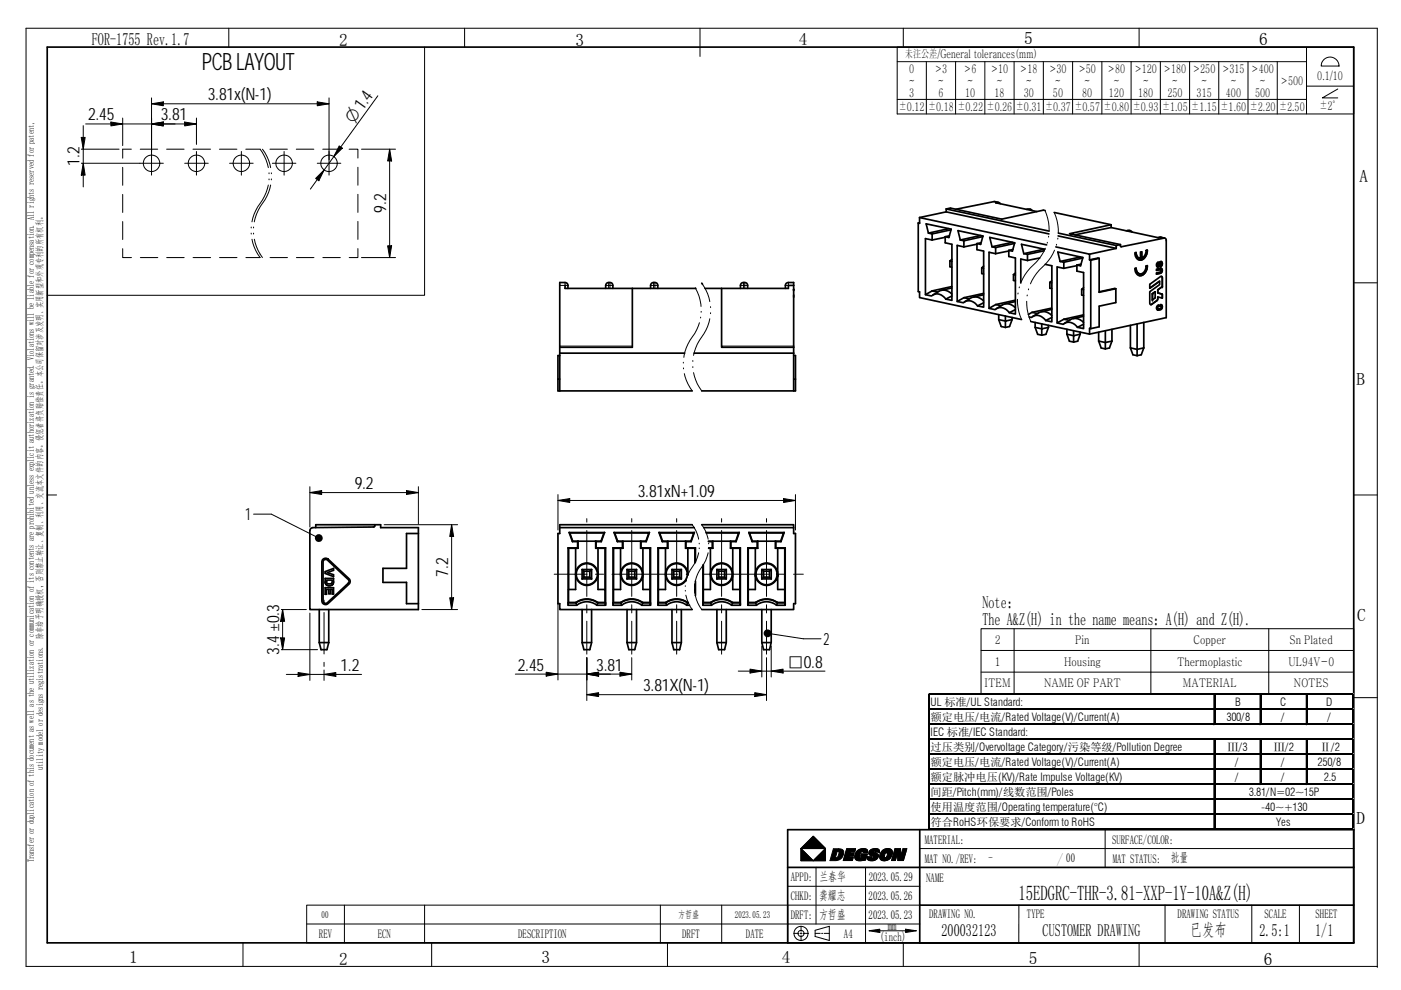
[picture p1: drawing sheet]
<svg xmlns="http://www.w3.org/2000/svg" width="297mm" height="210mm" viewBox="0 0 297 210" stroke-linecap="round" stroke-linejoin="round" font-family="sans-serif">
<g fill="none" stroke="#000" stroke-width=".21">
<path d="M5.5 6h286.5v199h-286.5zM48.5 6v4M98.5 6v4M148.4 6v6M190.2 10h96.8v14.2h-96.8zM190.2 13.1h86.8M191.5 6v4M196.4 13.1v11.1M202.6 13.1v11.1M208.8 13.1v11.1M215 13.1v11.1M221.2 13.1v11.1"/>
<path d="M227.4 13.1v11.1M233.6 13.1v11.1M239.8 13.1v11.1M241.5 6v4M246 13.1v11.1M252.2 13.1v11.1M258.4 13.1v11.1M264.6 13.1v11.1M270.8 13.1v11.1M277 18.3h10M277 10v14.2M280.7 12.6a1.9 1.9 0 0 1 2.1-.3 1.9 1.9 0 0 1 1.1 1.7h-3.8a1.79 1.79 0 0 1 .6-1.4z"/>
<path d="M283.6 18.9l-3.2 1.9h3.2M190.2 21.1h86.8M119.8 59.9v.6M129 59.9v1.3M129.3 59.9v1.3M138.6 59.9v1.3M138.9 59.9v1.3M157.6 59.9v1.3M157.9 59.9v1.3M167.1 59.9v.6h-.6M287 60h5M118.7 60.5h1.7"/>
<path d="M118.7 73.4h15.4M128.4 60.5h1.5M137.9 60.5h1.6M153 73.4h15.3M157 60.5h1.5M10 105h2M118.3 104.9v7.5M124.4 110v.7M124.4 112.5v14M133.9 110v.7M133.9 112.5v14M143.5 110v.7"/>
<path d="M143.5 112.5v14M153 110v.7M153 112.5v14M162.5 110v.7M162.5 112.5v14M168.7 104.9v7.5M287 105h5M68.7 127.3v.8M68.7 129.9v8.8M117.5 121.8h7M124.4 128.3v1.7M124.4 131.8v6.9"/>
<path d="M126.3 121.8h1.7M129.7 121.8h14M133.9 128.3v1.7M133.9 131.8v6.9M143.5 128.3v1.7M143.5 131.8v6.9M145.5 121.8h.4M149 121.8h14M153 128.3v1.7M153 131.8v6.9M162.5 128.3v1.7M162.5 131.8v6.9"/>
<path d="M164.7 121.8h1.8M168.3 121.8h2M208 133.3h79v13.9h-79zM208 138h79M215 133.3v13.9M244 133.3v13.9M269 133.3v13.9M68.7 140.5v.9M196.8 147.2v28.8M197 147.2h90M197 150.3h90M197 153.5h90"/>
<path d="M197 156.7h90M197 159.8h90M208 142.6h79M257.4 147.4v6.4M257.4 156.9v19.1M267.1 147.4v6.4M267.1 156.9v9.6M276.9 147.4v6.4M276.9 156.9v9.6M286.7 147.4v28.6M287 148h5M169.8 180h5.2"/>
<path d="M169.8 180l2.6-2.6 2.6 2.6-2.6 2.6zM169.8 180l2.6 2.6h-2.6zM169.8 180l2.6-2.6 2.6 2.6M175 180v2.6h-5.2v-2.6M175 180h.1M195 180h92M197 163h90M197 166.2h90M197 169.4h90M197 172.5h90M197 175.7h90M234.3 176v8"/>
<path d="M51.5 200v5M65 192h102v8h-102zM73 192v8M90 192v8M91.5 200v5M140 192v8M141.5 200v5M153 192v8M167 192h28M167 188h28M167 184h28M168.3 198h1.1"/>
<path d="M169.7 198h.2M169.8 196.4v1.1M169.8 197.8v.3M169.8 198.4v1.1M170.2 198h1.2M172.4 182.6l2.6-2.6v2.6zM172.8 197.3l3-.8v3l-3-.9zM172.8 198h1.1M173 184v12M174.2 198h.3M174.7 198h1.1M176.7 180h1.1a.93 .93 0 0 1 1 .5 .93 .93 0 0 1-.1 1.1 1.89 1.89 0 0 1-2.2 .9h-.5z"/>
<path d="M177.1 181.9l.4-1.3h.3a.99 .99 0 0 1-.6 1.3M177.1 181.9h.1M178.8 182.5h1.9M179.9 181.9h1M179.9 181.9h.1M180 181.9h.9M180 181.6l-.1 .3M180 181.6h.9M180 181.6h.1M180.2 180.9h.9M180.9 181.9l-.2 .6M181.1 181l-.2 .6"/>
<path d="M181.1 180.9l-.2 .7M181.2 180.7h-.9l-.1 .2M181.4 180h-1.9l-.7 2.5M181.4 180l-.2 .7M181.8 180.5a1.51 1.51 0 0 1 2.2-.1l-.1 .4a.66 .66 0 0 0-.1-.7 .66 .66 0 0 0-.7-.1 1.61 1.61 0 0 0-1.6 2.4l.7 .2 1.3-.2-.8 .1a1.05 1.05 0 0 1-1.3-.3 1.05 1.05 0 0 1 0-1.3zM182.6 181.9l-.1 .1M182.7 181.9h-.1M182.7 181.9l.1-.3h-.3l.1-.5h1.3l-.4 1.3M183 180.6a.84 .84 0 0 0-.6 1.4h.1M183 180.7h.1M183 180.7l.9 .1h-.9a.28 .28 0 0 0-.2-.2 .28 .28 0 0 0-.3 .2l-.3 .8 .1 .3a.36 .36 0 0 0 .5-.3h-.3l.1-.5h1.3l-.4 1.3M183.5 184v16"/>
<path d="M183.9 181.8a.64 .64 0 0 0 .2 .7 .64 .64 0 0 0 .7 .1 1.07 1.07 0 0 0 1.1-.3 1.07 1.07 0 0 0 .2-1.2l-.8-.3a.19 .19 0 0 1-.1-.2 .19 .19 0 0 1 .2-.1 .19 .19 0 0 1 .2 .2h.8h-.8l-.3-.2-.1 .3 .2 .1a.71 .71 0 0 1 .8 .5 .71 .71 0 0 1-.3 .8 1.53 1.53 0 0 1-2 0v-.4M183.9 181.8h.1M183.9 181.7h.9M183.9 181.7h.1M184.2 197.4l2.3-.3v.7zM184.8 181.7h.1M185.3 181.7h.1M185.3 181.7l-.2 .3-.3-.1v-.2h-.9M186.4 180.7h.1M186.4 180.7a.6 .6 0 0 0-.8-.7 1.02 1.02 0 0 0-1 .2 1.02 1.02 0 0 0-.3 1.1l.8 .3a.22 .22 0 0 1 .1 .3 .22 .22 0 0 1-.2 .1 .22 .22 0 0 1-.2-.3M186.4 180.7v-.3a1.22 1.22 0 0 0-1.4-.4 1.22 1.22 0 0 0-.7 1.2l.9 .5M186.5 197.4h5.5"/>
<path d="M187 180.5a1.35 1.35 0 0 1 2.2 0 1.62 1.62 0 0 1-.7 1.8 1.62 1.62 0 0 1-1.9-.1l-.1-.6zM187 180.5a1.28 1.28 0 0 1 2.2 .1 1.6 1.6 0 0 1-.8 1.7 1.6 1.6 0 0 1-1.8-.1 1.71 1.71 0 0 1 .4-1.7zM187.5 181.7v.1M187.5 181.8h.1M187.6 181.9h.1M187.7 181.9h.1M187.7 180.9l-.2 .8M187.8 180.8l-.1 .1M187.8 181.9h.1M187.8 180.7h.1M187.8 180.8h.1M187.9 180.7h.1"/>
<path d="M187.9 181.8h.1M188 180.6h.1M188.1 180.6h.1M188.1 180.7h.1M188.2 180.7h.1M188.2 180.8l-.2 .9M188.2 180.8h.1M189.8 180l-.8 2.5h.8M189.8 180h1.1M190.3 181l.1 1.5M190.3 181l-.5 1.5M190.9 180l.1 1.5 .5-1.5"/>
<path d="M191.5 180h.8M191.5 200v5M192 197.1l2.3 .3-2.3 .4zM192.3 180l-.8 2.5h-1.1M192.3 180l-.6 2a.57 .57 0 0 1-.3 .5 .57 .57 0 0 1-.6 0h-.4M195 196h-130M216 192v8M241.5 200v5M247 192v8M265.4 192v8M275.5 192v8M292 205h.1"/>
<circle cx="169.8" cy="198" r="1.5"/>
<circle cx="169.8" cy="198" r=".65"/>
</g>
<g fill="none" stroke="#000" stroke-width=".36">
<path d="M10 10h277v190h-277zM118.7 75.4h-.4v7.5h28.5M118.7 74.9h26.5M119.8 60.5v.7h27.7M120.4 61.2v-.7a.58 .58 0 0 0-.6-.6h-1.1v23M128.4 61.2v-.7a.78 .78 0 0 1 .8-.6 .78 .78 0 0 1 .7 .6v.7M134.1 61.2v12.5h-15.4M139.5 61.2v-.7a.78 .78 0 0 0-.8-.6 .78 .78 0 0 0-.8 .6v.7M147.1 74.9h21.2M147.5 61.1v.1M148.8 60.1l.1 .2M153 61.2v12.5h15.3"/>
<path d="M158.5 61.2v-.7a.78 .78 0 0 0-.7-.6 .78 .78 0 0 0-.8 .6v.7M166.5 61.2v-.7a.61 .61 0 0 1 .6-.6h1.2v23M168.3 60.5h-1.2v.7h-17.6M168.3 75.4h.4v7.5h-19.9M118.3 80.4h.4M168.3 80.4h.4M68.4 118.7l.5-.3 .7 .2 4.4 4.1a.77 .77 0 0 1 0 1.2l-4.4 4.1a.78 .78 0 0 1-.9 .2 .78 .78 0 0 1-.5-.8v-8.2zM68.7 118.8l.4-.1 .3 .1 4.4 4.1a.52 .52 0 0 1 0 .8l-4.4 4.1a.55 .55 0 0 1-.6 .1 .55 .55 0 0 1-.3-.5v-8.2zM79.5 111.3l-.1 .4-.2 .1-12.9 .1a.65 .65 0 0 0-.6 .6v16.8h23v-17.4h-8v-.6h-13.8v.6M88.7 113.2h-2.5v7.3h-5v3h5v4.5h2.5M118.7 111.9h28.5M120.5 116.2l2.1 .1"/>
<path d="M120.5 116.2v12.2h1.8a3.4 3.4 0 0 1 4.3 0M120.5 116.2h2M120.6 116.3v8.7M120.7 112.9l.1 .1M120.7 112.9h7.5M120.7 112.9l.7 2M120.8 113h7.3M120.8 113l.6 1.8M121.4 114.9h1.1M121.4 114.8v.1M122 116.3v8.7h-1.5v2.8M122.5 114.9l.1-.1v1.5"/>
<path d="M122.5 116.2l.1 .1M122.5 114.9v1.3M126.3 114.8l.1 .1M126.3 114.8h-4.9M126.3 114.8v1.5h.5M126.4 116.2l-.1 .1M126.4 114.9h1.1M126.4 114.9v1.3M126.4 116.2h2M126.8 116.3h1.5M126.8 116.3v8.7h1.5v2.8M127.4 114.8l.1 .1"/>
<path d="M128.1 113l-.7 1.8h-1.1M128.2 112.9l-.1 .1M128.2 112.9l-.7 2M128.3 116.3v8.7M128.4 116.2l-.1 .1M128.4 116.2v12.2h-1.8M130 116.2l.1 .1M130 116.2h2M130 116.2v12.2h1.8a3.4 3.4 0 0 1 4.3 0M130.1 116.3h2M130.1 116.3v11.5M130.2 112.9l.1 .1"/>
<path d="M130.2 112.9h7.5M130.2 112.9l.7 2M130.3 113h7.3l-.7 1.8h-5.9zM130.9 114.9h1.1M131 114.8l-.1 .1M131.6 116.3v8.7h-1.5M132 114.9l.1-.1v1.5M132 116.2l.1 .1M132 114.9v1.3M135.9 114.9l-.1-.1v1.5h.5M135.9 116.2l-.1 .1M135.9 114.9h1.1"/>
<path d="M135.9 114.9v1.3M135.9 116.2h2M136.3 116.3v8.7h1.5M136.3 116.3h1.5v8.7M136.9 114.8l.1 .1M137.7 112.9l-.1 .1M137.7 112.9l-.7 2M137.9 116.2l-.1 .1M137.9 116.2v12.2h-1.8M139.5 116.2l.1 .1M139.5 116.2h2M139.5 116.2v12.2h1.8a3.4 3.4 0 0 1 4.3 0"/>
<path d="M139.6 116.3h2M139.6 116.3v11.5M139.7 112.9l.1 .1M139.7 112.9h7.5M139.7 112.9l.7 2M139.8 113h7.3l-.6 1.8h-6zM140.4 114.9h1.1M140.5 114.8l-.1 .1M141.1 116.3v8.7h-1.5M141.5 114.9l.1-.1v1.5M141.5 116.2l.1 .1M141.5 114.9v1.3"/>
<path d="M145.4 114.9l-.1-.1v1.5h.5M145.4 116.2l-.1 .1M145.4 114.9h1.1M145.4 114.9v1.3M145.4 116.2h2M145.8 116.3v5.7a2.37 2.37 0 0 0-3-2.5 2.37 2.37 0 0 0-1.2 3.7 2.37 2.37 0 0 0 3.9-.2M145.8 116.3h1.5v3.1M146.5 114.8v.1M146.8 111.3h-28.1v1.9h-.4v14.8h.4v1.3h28.1M147.2 112.9l-.1 .1M147.2 112.9l-.7 2M147.4 116.2l-.1 .1"/>
<path d="M147.4 116.2v3M148.8 111.3h19.5v.6M149 119.9v8.5h1.9a3.4 3.4 0 0 1 4.2 0M149.1 119.8v8M149.2 111.9h19.1v1.3h.4v14.8h-.4v1.3h-19.5M149.7 112.9h7M149.7 113h6.9l-.6 1.8M150.2 114.8h5.8M150.2 114.9h.8M150.2 116.3h.9M150.3 116.2h.7M150.6 116.3v8.7h-1.5"/>
<path d="M151 114.9l.1-.1v1.5M151 116.2l.1 .1M151 114.9v1.3M155 114.9l-.1-.1v1.5h.5M155 116.2l-.1 .1M155 114.9h1.1M155 114.9v1.3M155 116.2h2M155.4 116.3h1.5v8.7M155.4 116.3v8.7h1.5M156 114.8l.1 .1M156.7 112.9l-.1 .1"/>
<path d="M156.7 112.9l-.6 2M157 116.2l-.1 .1M157 116.2v12.2h-1.9M158.6 116.2v.1M158.6 116.2h1.9M158.6 116.2v12.2h1.8a3.4 3.4 0 0 1 4.3 0M158.6 116.3h2.1M158.6 116.3v11.5M158.8 112.9h7.5M158.8 112.9l.7 2M158.8 112.9l.1 .1M159.5 114.9h1"/>
<path d="M159.5 114.8v.1M159.5 114.8l-.6-1.8h7.2l-.6 1.8M159.5 114.8h1.2M160.5 114.9v1.3M160.5 116.2l.2 .1M160.7 114.8l-.2 .1M160.7 114.8h4.8M160.7 114.8v1.5M164.5 114.9l-.1-.1v1.5h.5M164.5 114.9h1.1M164.5 114.9v1.3M164.5 116.2l-.1 .1"/>
<path d="M164.5 116.2h2M164.9 116.3v5.5a2.37 2.37 0 0 0-2.4-2.4 2.37 2.37 0 0 0-2.4 2.4v-5.5M164.9 116.3h1.5v8.7M165.5 114.8l.1 .1M166.3 112.9l-.7 2M166.3 112.9l-.2 .1M166.5 116.2v12.2h-1.8M166.5 116.2l-.1 .1M67.7 136.3h2M67.7 129.3v7M68.9 121.2l1.8-.6v.4l-1.3 .5 1.3 .4v.4l-1.8-.7zM68.9 122.7h1.8v.8a.91 .91 0 0 1-.9 .7 .91 .91 0 0 1-.9-.7z"/>
<path d="M68.9 124.7h1.8v1.3h-.3v-1h-.4v.9h-.3v-.9h-.5v1h-.3zM69.2 123h1.2a.61 .61 0 0 1-.4 .8 .61 .61 0 0 1-.8-.5zM69.7 136.3l-.4 1.5h-1.2l-.4-1.5M69.7 129.3v7M120.5 127.9h1.6M120.5 127.9v.5M120.5 127.8h1.6M120.5 127.8v.1M122.1 127.8v.1M122.1 127.8a4 4 0 0 1 4.6 0M122.1 127.9a3.9 3.9 0 0 1 4.6 0M122.1 127.9l.2 .5"/>
<path d="M123.4 129.3v7M123.4 136.3h2M123.4 120.8l.4 .4M123.4 120.8v2M123.4 120.8h2M123.4 122.8h2M123.8 121.2v1.2M123.8 121.2h1.2v1.2M123.8 122.4l-.4 .4M123.8 122.4h1.2l.4 .4M125.4 129.3v7l-.4 1.5h-1.2l-.4-1.5M125.4 120.8l-.4 .4"/>
<path d="M125.4 120.8v2M126.7 127.9h1.7M126.7 127.9l-.1 .5M126.7 127.8v.1M126.7 127.8h1.6M128.3 127.8l.1 .1M128.4 127.9v.5M130 127.9v.5M130 127.9h1.6M130.1 127.8l-.1 .1M130.1 127.8h1.5M131.6 127.8v.1"/>
<path d="M131.6 127.8a4 4 0 0 1 4.7 0M131.6 127.9l.2 .5M131.6 127.9a3.9 3.9 0 0 1 4.6 0M132.9 129.3v7M132.9 136.3h2.1M132.9 120.8l.4 .4M132.9 120.8v2M132.9 120.8h2.1M132.9 122.8h2.1M133.3 121.2v1.2M133.3 121.2h1.3v1.2M133.3 122.4l-.4 .4"/>
<path d="M133.3 122.4h1.3l.4 .4M135 129.3v7l-.4 1.5h-1.3l-.4-1.5M135 120.8l-.4 .4M135 120.8v2M136.2 127.9l-.1 .5M136.2 127.9h1.7M136.3 127.8l1.6 .1M136.3 127.8l-.1 .1M137.8 125v2.8M137.9 127.9v.5M139.5 127.9v.5M139.5 127.9h1.7"/>
<path d="M139.6 127.8l-.1 .1M139.6 127.8h1.5M141.1 127.8l.1 .1M141.1 127.8a4 4 0 0 1 4.7 0M141.2 127.9l.1 .5M141.2 127.9a3.9 3.9 0 0 1 4.6 0M142.5 129.3v7M142.5 136.3h2M142.5 120.8l.4 .4M142.5 120.8v2M142.5 120.8h2M142.5 122.8h2"/>
<path d="M142.9 121.2v1.2M142.9 121.2h1.2v1.2M142.9 122.4l-.4 .4M142.9 122.4h1.2l.4 .4M144.5 129.3v7l-.4 1.5h-1.2l-.4-1.5M144.5 120.8l-.4 .4M144.5 120.8v2M145.6 128.4h.6M145.8 127.9l-.2 .5M145.8 127.9h.1M145.8 127.8h.1M145.8 127.8v.1"/>
<path d="M147.3 125h.1M147.3 123.8v2M147.4 123.3v3M149 127.9v.5M149 127.9h1.7M149.1 127.8l-.1 .1M149.1 127.8h1.6M150.7 127.8v.1M150.7 127.8a4 4 0 0 1 4.6 0M150.7 127.9l.2 .5M150.7 127.9a3.9 3.9 0 0 1 4.6 0M152 129.3v7"/>
<path d="M152 136.3h2M152 120.8l.4 .4M152 120.8v2M152 120.8h2M152 122.8h2M152.4 121.2v1.2M152.4 121.2h1.2v1.2M152.4 122.4l-.4 .4M152.4 122.4h1.2l.4 .4M154 129.3v7l-.4 1.5h-1.2l-.4-1.5M154 120.8l-.4 .4M154 120.8v2"/>
<path d="M155.3 127.9l-.2 .5M155.3 127.9h1.6M155.3 127.8l1.6 .1M155.3 127.8v.1M156.9 125v2.8M156.9 127.9l.1 .5M158.6 127.9v.5M158.6 127.9h1.6M158.6 127.8v.1M158.6 125h1.5v-3.2a2.37 2.37 0 0 0 2.4 2.4 2.37 2.37 0 0 0 2.4-2.4v3.2h1.5M158.6 127.8h1.6M160.2 127.8v.1"/>
<path d="M160.2 127.8a4 4 0 0 1 4.6 0M160.2 127.9l.2 .5M160.2 127.9a3.9 3.9 0 0 1 4.6 0M161.5 129.3v7M161.5 136.3h2M161.5 120.8l.4 .4M161.5 120.8v2M161.5 120.8h2M161.5 122.8h2M161.9 121.2v1.2M161.9 121.2h1.2v1.2M161.9 122.4l-.4 .4"/>
<path d="M161.9 122.4h1.2l.4 .4M163.5 129.3v7l-.4 1.5h-1.2l-.4-1.5M163.5 120.8l-.4 .4M163.5 120.8v2M164.8 127.9l-.1 .5M164.8 127.9h1.7M164.8 127.8l1.7 .1M164.8 127.8v.1M166.4 125v2.8M166.5 127.9v.5M167 176h120v24h-120zM195 176v24"/>
<path d="M167 184h120M195 192h92"/>
<circle cx="124.4" cy="121.8" r="2.38"/>
<circle cx="124.4" cy="121.8" r="2.26"/>
<circle cx="133.9" cy="121.8" r="2.37"/>
<circle cx="133.9" cy="121.8" r="2.26"/>
<circle cx="143.5" cy="121.8" r="2.26"/>
<circle cx="153" cy="121.8" r="2.37"/>
<circle cx="153" cy="121.8" r="2.26"/>
<circle cx="162.5" cy="121.8" r="2.26"/>
</g>
<g fill="#000">
<path d="M169.8 180l2.6 2.6h-2.6zM184.2 197.4l2.3-.3v.7zM192 197.1l2.3 .3-2.3 .4z"/>
<path d="M169.8 180l2.6-2.6 2.6 2.6z" fill-rule="evenodd"/>
<path d="M175 180v2.6h-2.6z" fill-rule="evenodd"/>
<path d="M176.7 180l-.7 2.5a2.48 2.48 0 0 0 2.6-.8 1.02 1.02 0 0 0 0-1.5l-.5-.2zM177.5 180.6h.3a.96 .96 0 0 1-.7 1.3z" fill-rule="evenodd"/>
<path d="M179.5 180h1.9a.54 .54 0 0 1-.2 .6 .54 .54 0 0 1-.6 .1h-.3l-.1 .2h.9a.52 .52 0 0 1-.2 .6 .52 .52 0 0 1-.6 .1h-.3l-.1 .3h1l-.2 .6h-1.9z" fill-rule="evenodd"/>
<path d="M181.8 180.4l.7-.3 .6-.1a.67 .67 0 0 1 .7 .1 .67 .67 0 0 1 .1 .7h-.8l-.2-.2a.81 .81 0 0 0-.7 1v.3l.3 .1 .3-.4h-.3l.1-.5h1.3l-.1 .3a.98 .98 0 0 1-.8 1.1 1.39 1.39 0 0 1-1.8-.6l.2-.8z" fill-rule="evenodd"/>
<path d="M184.4 180.5a1.36 1.36 0 0 1 2-.1v.3h-.8l-.3-.2-.1 .2v.1a1.04 1.04 0 0 1 1 .7 1.41 1.41 0 0 1-2.3 .7v-.5h.9l.1 .3 .3-.1a.21 .21 0 0 0 .1-.2 .21 .21 0 0 0-.3-.1l-.8-.5z" fill-rule="evenodd"/>
<path d="M187 180.5a1.18 1.18 0 0 0 .2 2.1 1.62 1.62 0 0 0 1.6-.7 1.62 1.62 0 0 0 .1-1.8h-.1a1.48 1.48 0 0 0-1.8 .4zM187.9 180.7l.2-.1 .1 .2-.2 .9a.23 .23 0 0 1-.3 .2 .23 .23 0 0 1-.2-.2z" fill-rule="evenodd"/>
<path d="M189.8 180h1.1l.1 1.5 .3-.8a.65 .65 0 0 1 .2-.7 .65 .65 0 0 1 .8 0l-.8 2.5h-1.1l-.1-1.5-.5 1.5h-.8z" fill-rule="evenodd"/>
</g>
<path d="M196.9 147.2v28.8M197.1 147.3h89.9M257.5 147.4v6.4M257.5 156.9v19.1M277.1 147.4v6.4M277.1 156.9v9.6M286.9 147.4v28.6" fill="none" stroke="#000" stroke-width=".28"/>
<path d="M197.1 150.5h89.9M197.1 153.6h89.9M197.1 156.8h89.9M197.1 160h89.9M267.3 147.4v6.4M267.3 156.9v9.6M197.1 163.2h89.9M197.1 166.3h89.9M197.1 169.5h89.9M197.1 172.7h89.9M197.1 175.9h89.9" fill="none" stroke="#000" stroke-width=".25"/>
<path d="M287 147.2h.1M287 150.3h.1M287 153.5h.1M287 156.7h.1M287 159.8h.1M287 163h.1M287 166.2h.1M287 169.4h.1M287 172.5h.1M287 175.7h.1" fill="none" stroke="#d4d4d4" stroke-width=".21"/>
<g fill="#000">
<circle cx="168.3" cy="61.4" r=".18"/>
<circle cx="168.3" cy="62.6" r=".18"/>
<circle cx="168.3" cy="62.8" r=".18"/>
</g>
<path d="M134.7 102.7h17.5v3h-17.5z" fill="#fff"/>
<path d="M81.4 111.3h15.6M118.3 106.2h50.4M118.3 106.2l2.5-.5v.9zM166.1 105.7l2.6 .5-2.6 .4zM89.4 129.3h7.6" fill="none" stroke="#000" stroke-width=".21"/>
<path d="M118.3 106.2l2.5-.5v.9zM166.1 105.7l2.6 .5-2.6 .4z" fill="#000"/>
<path d="M92.3 117.8h3v5h-3z" fill="#fff"/>
<path d="M95.8 111.3v18M95.8 111.3l.4 2.5h-.8zM58.7 137.8h8.6M58.7 129.3h6.3M95.4 126.8h.8l-.4 2.5z" fill="none" stroke="#000" stroke-width=".21"/>
<path d="M95.8 111.3l.4 2.5h-.8zM95.4 126.8h.8l-.4 2.5z" fill="#000"/>
<path d="M56.4 127.7h3v11.6h-3z" fill="#fff"/>
<path d="M59.5 135.3h.8l-.4 2.5zM59.9 129.3v8.5M59.9 129.3l.4 2.5h-.8zM65.7 130v14.3M68.7 142.1v2.2" fill="none" stroke="#000" stroke-width=".21"/>
<path d="M59.5 135.3h.8l-.4 2.5zM59.9 129.3l.4 2.5h-.8z" fill="#000"/>
<path d="M71.7 139.6h5v3h-5z" fill="#fff"/>
<path d="M65.7 103.2v8.6M88.7 103.2v8M60.7 143h16M63.2 142.6l2.5 .4-2.5 .5zM68.7 143l2.5-.4v.9z" fill="none" stroke="#000" stroke-width=".21"/>
<path d="M63.2 142.6l2.5 .4-2.5 .5zM68.7 143l2.5-.4v.9z" fill="#000"/>
<path d="M74.7 101h5v3h-5z" fill="#fff"/>
<path d="M65.7 104.5h23M65.7 104.5l2.5-.4v.8zM86.2 104.1l2.5 .4-2.5 .4zM161.5 137v6.6M163.5 137v6.6" fill="none" stroke="#000" stroke-width=".21"/>
<path d="M65.7 104.5l2.5-.4v.8zM86.2 104.1l2.5 .4-2.5 .4z" fill="#000"/>
<path d="M166.8 138.8h8.1v3h-8.1z" fill="#fff"/>
<path d="M156.5 142.3h18.4M159 141.9l2.5 .4-2.5 .4zM163.5 142.3l2.5-.4v.8z" fill="none" stroke="#000" stroke-width=".21"/>
<path d="M159 141.9l2.5 .4-2.5 .4zM163.5 142.3l2.5-.4v.8z" fill="#000"/>
<path d="M51.5 106.6h2.3v4.9h-2.3z" fill="#fff"/>
<path d="M53.8 109.1h3.7l10.1 5" fill="none" stroke="#000" stroke-width=".21"/>
<circle cx="67.6" cy="114.1" r=".83" fill="#000"/>
<path d="M174.1 133h2.3v5h-2.3z" fill="#fff"/>
<g fill="none" stroke="#000" stroke-width=".21">
<path d="M26 35.5v3.8M27.9 31.6h-1.9v1.9M29.6 34.6h5M29.7 31.6h3.7M32.1 25v12.1M35.3 31.6h3.7M39.2 34.6h5M40.9 31.6h3.7M41.7 25v5.6M41.7 32.1v5M46.5 31.6h3.7M48.7 34.6h5"/>
<path d="M51.2 32.1v5M52.1 31.6h3.1l1.2 2.4 .5 1.6M55.6 31.6a9.3 9.3 0 0 1 1.8 4M56.9 39.2l-.5 1.6-1.2 2.3a9.3 9.3 0 0 0-1.8 4M57 36.7v.2M57 38v.1M57.2 31.6h3.7M57.4 39.2l-.2 .8a11.2 11.2 0 0 1-2 3.9l-.8 1.5-.5 1.7M57.5 36.7v.2M57.5 38v.1M57.7 34.6h5M60.2 32.1v5"/>
<path d="M62.8 31.6h3.7M67.3 34.6h5M68.4 31.6h3.7M69.8 32.1v5M74 31.6h1.9v1.9M75.9 35.5v3.8M26 52.7v1.9h1.9M26 41.2v3.9M26 47v3.8M29.8 54.6h3.7M35.3 54.6h3.7M40.9 54.6h3.8"/>
<path d="M46.5 54.6h3.7M53.3 49.4v.2M53.3 48.2v.1M53.4 50.7l.2 .8a9.1 9.1 0 0 0 1.6 3.1h-3.1M53.8 48.2v.1M53.8 49.4v.2M53.9 50.7l.2 .8a9.6 9.6 0 0 0 1.5 3.1M57.3 54.6h3.7M62.8 54.6h3.8M68.4 54.6h3.8M75.9 52.7v1.9h-1.9M75.9 41.2v3.8"/>
<path d="M75.9 47v3.8M162.7 134.3l7.6 1.2h3.8"/>
<circle cx="32.1" cy="34.6" r="1.75"/>
<circle cx="41.7" cy="34.6" r="1.75"/>
<circle cx="51.2" cy="34.6" r="1.75"/>
<circle cx="60.2" cy="34.6" r="1.75"/>
<circle cx="69.8" cy="34.6" r="1.75"/>
</g>
<circle cx="162.7" cy="134.3" r=".84" fill="#000"/>
<path d="M33.6 22.8h6.6v3h-6.6z" fill="#fff"/>
<path d="M26 25v5.9M32.1 26.3h9.6M32.1 25v7.1M32.1 26.3l2.5-.4v.8zM39.2 25.9l2.5 .4-2.5 .4z" fill="none" stroke="#000" stroke-width=".21"/>
<path d="M32.1 26.3l2.5-.4v.8zM39.2 25.9l2.5 .4-2.5 .4z" fill="#000"/>
<path d="M18.2 22.8h6.5v3h-6.5z" fill="#fff"/>
<path d="M18.2 26.3h18.9M23.5 25.9l2.5 .4-2.5 .4zM32.1 20.8v11.3M32.1 26.3l2.5-.4v.8zM69.8 20.8v13.1" fill="none" stroke="#000" stroke-width=".21"/>
<path d="M23.5 25.9l2.5 .4-2.5 .4zM32.1 26.3l2.5-.4v.8z" fill="#000"/>
<path d="M43.6 18.5h14.7v3h-14.7z" fill="#fff"/>
<path d="M16.4 34.6h13.2M16.4 31.6h8.8M32.1 22h37.7M32.1 22l2.5-.4v.8zM67.3 21.6l2.5 .4-2.5 .4z" fill="none" stroke="#000" stroke-width=".21"/>
<path d="M32.1 22l2.5-.4v.8zM67.3 21.6l2.5 .4-2.5 .4z" fill="#000"/>
<path d="M14.1 30.6h3v5h-3z" fill="#fff"/>
<path d="M17.2 29.1h.9l-.5 2.5zM17.6 26.6v13M17.6 34.6l.5 2.5h-.9z" fill="none" stroke="#000" stroke-width=".21"/>
<path d="M17.6 34.6l.5 2.5h-.9zM17.2 29.1h.9l-.5 2.5z" fill="#000"/>
<path d="M77.3 18.3l2.4 1.7-4.9 6.8-2.4-1.8z" fill-rule="evenodd" fill="#fff"/>
<path d="M66.9 37.8l1.8-1.8-1.1 2.3zM71.9 30.9l.7 .5-1.8 1.8zM76.6 31.6h7.3M80.1 20.3l-14.3 19.8M76.6 54.6h7.3" fill="none" stroke="#000" stroke-width=".21"/>
<path d="M66.9 37.8l1.8-1.8-1.1 2.3zM71.9 30.9l.7 .5-1.8 1.8z" fill="#000"/>
<path d="M79.1 40.6h3v5h-3z" fill="#fff"/>
<path d="M90 10v52.6h-80M82.6 31.6l.4 2.5h-.8zM82.6 31.6v23M82.2 52.1h.8l-.4 2.5zM124.4 139.5v4.7M133.9 139.5v4.7" fill="none" stroke="#000" stroke-width=".21"/>
<path d="M82.6 31.6l.4 2.5h-.8zM82.2 52.1h.8l-.4 2.5z" fill="#000"/>
<path d="M125.9 139.5h6.6v3h-6.6z" fill="#fff"/>
<path d="M118.3 128v16.2M124.4 139.5v4.7M124.4 143h9.5M124.4 143l2.5-.4v.8zM131.4 142.6l2.5 .4-2.5 .4z" fill="none" stroke="#000" stroke-width=".21"/>
<path d="M124.4 143l2.5-.4v.8zM131.4 142.6l2.5 .4-2.5 .4z" fill="#000"/>
<path d="M109.3 139.5h6.5v3h-6.5z" fill="#fff"/>
<g fill="none" stroke="#000" stroke-width=".21">
<path d="M144.9 76.8v.2M144.9 78v.2M145.1 79.2l.8 2.2 .9 1.5M146.9 76.5v.2M146.9 77.8v.2M147 79l.2 .8a8.7 8.7 0 0 0 1.6 3.1M147.5 61.1a9 9 0 0 1 1.1 3.9M148.3 68.5l-1 2.2-1 1.5a9.1 9.1 0 0 0-1.3 3.6M148.6 67.3l-.1 .1M148.7 66v.2M148.8 60.1l.5 .7a8.8 8.8 0 0 1 1.2 3.2M150.5 67.6a10.7 10.7 0 0 1-2.2 4.6l-.8 1.6-.5 1.6"/>
<path d="M150.6 65l.1 .2M150.7 66.3l-.1 .2M146.8 111.3a7.1 7.1 0 0 1 1.3 3.1M148.1 117.2v.2a8.5 8.5 0 0 1-1.8 3.5l-.9 2.5M148.2 115.2v.2M148.2 116.2v.2M148.8 111.3a7.1 7.1 0 0 1 1.3 3.1M150.1 117.2v.2a13.9 13.9 0 0 1-2.1 4.3l-.6 1.7M150.2 115.2l.1 .2M150.3 116.2l-.1 .2M124.4 139.5v9.1M145.3 125.2v.2"/>
<path d="M145.3 124.2v.2M145.4 126.2l.1 .2a7.7 7.7 0 0 0 1.3 2.9M147.3 124.2v.2M147.3 125.2v.2M147.4 126.2v.2a7.4 7.4 0 0 0 1.4 2.9M162.5 139.5v9.1M109.3 143h20.1M115.8 142.6l2.5 .4-2.5 .4zM124.4 143l2.5-.4v.8z"/>
</g>
<path d="M115.8 142.6l2.5 .4-2.5 .4zM124.4 143l2.5-.4v.8z" fill="#000"/>
<path d="M135.9 143.8h15.2v3h-15.2z" fill="#fff"/>
<g fill="none" stroke="#000" stroke-width=".21">
<path d="M221.6 44.6l.3 .9a9.5 9.5 0 0 1 .5 3.5M221.6 52.6l-.3 .8a18 18 0 0 1-3.5 4.1l-1.3 2.3M222.1 51.4l-.1 .2M222.3 50.1v.2M223.5 45.1a9.8 9.8 0 0 1 .9 4.3M223.6 53.1a11.1 11.1 0 0 1-3.2 4.2l-1.1 1.4-.8 1.5M224 51.8v.2M224.3 50.5v.2M215.7 63.5v.8a10.1 10.1 0 0 0 .9 3.5M215.9 62.1l-.1 .3M216.1 60.9v.1M217.7 63.9a9.9 9.9 0 0 0 .8 4.3"/>
<path d="M217.8 62.6v.2M218.1 61.3l-.1 .2M124.4 147.3h38.1M124.4 147.3l2.5-.4v.8zM160 146.9l2.5 .4-2.5 .4z"/>
</g>
<path d="M124.4 147.3l2.5-.4v.8zM160 146.9l2.5 .4-2.5 .4z" fill="#000"/>
<g fill="none" stroke="#000" stroke-width=".36">
<path d="M194.7 47.3v14.5l.3 .1v1.2l21.6 4.7M195 46.1v1.3l-.3-.1M195 46.1l26.9 5.8M195 47.3h-.3M196.8 49.4l-.4-1.9 5.3 1.1-.5 1.8-.8-.2M196.8 49.4l.8 .2M197.6 50.9l-1.4-.3v11.9l1.3 .3a1.98 1.98 0 0 1 3 .6M197.6 49.6v1.3M200.4 50.2v1.3l1.4 .3v11.9l-1.3-.3M200.4 50.3l-2.8 .6M200.6 44.9l-5.6 1.2M200.6 44.3v.6"/>
<path d="M200.6 44.3l.9-.2 10.9 2.4 8.8-1.9h.4M200.6 44.3l21.8 4.7M200.6 44.9l21.8 4.7M201.2 48.5l-4.4 .9M201.3 50l-.9 .2M201.4 55.4v1.2l.4 .1M201.4 55.4h.4M201.6 48.7l-4 .9M201.8 55l-.4 .4M203.6 50.9l-.5-2 5.3 1.2-.5 1.7-.8-.1M203.6 50.9l.8 .2M204.4 52.4l-1.5-.4v11.9l1.4 .3a2 2 0 0 1 3 .7"/>
<path d="M204.4 51.1v1.3M207.1 51.8l-2.7 .6M207.1 51.7v1.3l1.5 .3v11.9l-1.3-.3M207.9 50l-4.3 .9M208 51.5l-.9 .2M208.1 56.8v1.2l.5 .1M208.1 56.8l.5 .1M208.4 50.2l-4 .9M208.6 56.5l-.5 .3M210.3 52.3l-.5-1.9 5.3 1.1-.5 1.8-.7-.2M210.3 52.3l.8 .2M211.1 53.8l-1.4-.3v11.9l1.3 .3a1.97 1.97 0 0 1 3 .6"/>
<path d="M211.1 52.5v1.3M211.6 42.9l-.5 .1 8.7 1.9M212.1 43.2a1.61 1.61 0 0 0-1.3-.4l-8.1 1.6M213.9 53.1v1.3l1.4 .3v11.9l-1.3-.3M213.9 53.2l-2.8 .6M214.6 51.4l-4.3 .9M214.8 52.9l-.9 .2M214.9 58.3v1.2l.4 .1M214.9 58.3h.4M215.1 51.6l-4 .9M215.3 57.9l-.4 .4M217.1 53.8l.7 .2"/>
<path d="M217.6 44.4l.6-.1 .6 .4M217.8 55.2l-1.4-.3v5.1M217.8 54v1.2M220.4 54.7l-2.6 .5M221.4 53.2l-3.6 .8M221.4 52.9l-4.3 .9M221.5 52.9l-4.9-1.1 .5 2M221.6 56.1l1.4 .3v11.9l-1.3-.3M222.6 59.9v1.2l.4 .1M222.6 59.9l.4 .1M223 59.6l-.4 .3M223.5 45.1l12.1 2.6"/>
<path d="M223.9 52.4l7.1 1.5v1.2M224.3 50l12.4 2.7M224.4 49.4l12.3 2.7v.6M224.8 55.5l-.5-2 5.3 1.1-.5 1.8-.8-.2M224.8 55.5l.7 .1M225.5 56.9l-1.4-.3v11.9l1.3 .3a1.99 1.99 0 0 1 3 .6M225.5 55.6v1.3M228.3 56.3l-2.8 .6M228.3 56.2v1.3l1.4 .3v11.9l-1.3-.3M229.1 54.5l-4.3 1M229.2 56l-.9 .2M229.5 54.7l-4 .9"/>
<path d="M231 55.1l.3 .1M231.3 55.2v14.5M233 54.8v7.2l3.6-.8M233 54.8l-2 .3M233 54.8l-1.7 .4M235.6 48.3l-7.7 1.5M235.6 47.7v.6l10 2.1 .4-.1 .8 .2M235.6 47.7l-8.8 1.9 10.8 2.3M236.7 52.7l-5.7 1.2M237.6 51.9l-.9 .2M238.8 49l.8-.1 .4 .3M240.6 53.6h.3l.1 .6a.85 .85 0 0 0 .8 .6v-1.4h.3v1.4l.6-.7 .3-1 .3-.1a1.67 1.67 0 0 1-2 2.1l-.6-.8z"/>
<path d="M240.6 56.9h.3a.97 .97 0 0 0 .6 1.2 .97 .97 0 0 0 1.2-.7l.3-1 .3-.1a1.7 1.7 0 0 1-2 2.1l-.6-.8zM240.9 53.6v.3a1.01 1.01 0 0 0 .7 .9M240.9 56.9v.3a.95 .95 0 0 0 .7 .9M242.1 53.4v1.4M243.2 53a1.9 1.9 0 0 1-1.7 2.2M243.2 56.3a1.9 1.9 0 0 1-1.7 2.2M245.2 57.1l.8-.2a.56 .56 0 0 1 .4 .5 .56 .56 0 0 1-.4 .6l-.8 .1v-.2l.9-.3 .1-.2-.1-.2-.9 .1zM245.4 56.1v.2M245.5 50.4l.7-.1 .7 .2M245.5 55.6v.3l.1-.3a.51 .51 0 0 0-.4 .5 .51 .51 0 0 0 .4 .5l.4-.8h.1l.1 .2-.1 .3M245.8 59.6l-2 1.5M246 56.3v.3"/>
<path d="M246 55.8l-.2 .6-.4 .2M246 57.1l-.8 .2M246.1 56.9a.61 .61 0 0 1-.1 1.1l-.8 .1M246.2 55.5l.1 .1a.68 .68 0 0 1-.3 1 .52 .52 0 0 0 .5-.6 .52 .52 0 0 0-.5-.5l-.4 .8h-.2M246.2 58.6l.2 .2v2M246.8 50.5l-9.1 1.8-.2-.4M246.8 50.5a.42 .42 0 0 1 .5 .5v16.4l-16.3 3.5M197.6 61.7l-1.4 .8M197.6 61.7l1.2 .3M201.8 61.1l-2.2 .5M201.8 60.8l-4.2 .9M201.8 62.4a2.26 2.26 0 0 0-2.8-.6l-1.2 .8"/>
<path d="M201.8 62.8l-1.3 .6M204.4 63.1l-1.5 .8M204.4 63.1l1.1 .3M208.6 62.5l-2.3 .5M208.6 64.2l-1.3 .7M208.6 62.2l-4.2 .9M208.6 63.8l-.4-.3a2.06 2.06 0 0 0-2.5-.2l-1.2 .7M211.1 64.6l-1.4 .8M211.1 64.6l1.2 .2M211.7 66.7v1.1M211.7 67.8l.6 1.5 .9 .1M213.2 67v1.1l-1.5-.3"/>
<path d="M214.6 67.8l-1.4 .3v1.3M214.6 67.3v.5M214.6 67.8l-.6 1.5-.8 .1M215.3 64l-2.2 .5M215.3 65.7l-1.3 .6M215.3 63.7l-4.2 .9M215.3 65.3a2.28 2.28 0 0 0-2.8-.6l-1.3 .8M218.2 67.2l.5 .1a1.98 1.98 0 0 1 3 .7M218.5 68.2l12.5 2.7v-1.3l.3 .1M218.8 66.3l-.8 .4M218.8 66.3l1.2 .2M219.5 68.4v1"/>
<path d="M219.5 69.4l.5 1.5 .9 .2M220.9 68.7v1l-1.4-.3M222.3 69.4l-1.4 .3v1.4M222.3 69v.4M222.3 69.4l-.5 1.5-.9 .2M223 67.3l-1.3 .7M223 65.6l-2.2 .5M223 65.3l-4.2 1M223 66.9a2.26 2.26 0 0 0-2.8-.5l-1.3 .7M225.6 67.7l-1.5 .8M225.6 67.7l1.1 .2M226.2 70.9l.5 1.5 .9 .2"/>
<path d="M226.2 69.8v1.1M227.6 70.1v1.1l-1.4-.3M229 70.9l-1.4 .3v1.4M229 70.4v.5M229 70.9l-.5 1.5-.9 .2M229.3 61.4v1.2l.4 .1M229.3 61.4h.4M229.7 67.1l-2.2 .5M229.7 68.8l-1.3 .6M229.7 61l-.4 .4M229.7 66.8l-4.1 .9M229.7 68.4a2.3 2.3 0 0 0-2.8-.6l-1.2 .8"/>
<path d="M232.9 72.3l.6 1.5 .9 .2M232.9 70.5v1.8M234.4 70.1v3.9M235.8 72.3l-.6 1.5-.8 .2M235.8 69.8v2.5M235.8 72.3l-1.4 .3-1.5-.3M236.6 61.2v3l-3.6 .7v4.4l-1.7 .4M236.6 61.2l-3.6 .7M239.7 69v4.8M239.7 73.8l.5 1.4 .9 .2M241.1 68.7v5.4l-1.4-.3M242.5 73.8l-1.4 .3v1.3"/>
<path d="M242.5 68.4v5.4M242.5 73.8l-.5 1.4-.9 .2M243.8 60.3l2.3-1.6 .3 .1v2l-.9 .7v.6l.9 .3v.8l-.9-.2-.1 .7-1.4 .9-.2-.3v-2.4l2.1-1.5v-.8l-2.1 1.6zM244.3 62.3v1.3l.6-.4v-1.3l-.6 .4v1.3M245.5 63l-.1 .7-1.4 .9M245.7 64.7v.3l-.3 .2 .1 .3M246 64.9v-.3a.55 .55 0 0 1 .5 .7 .55 .55 0 0 1-.7 .4l-.3 .1M246 64.9l.2 .1a.46 .46 0 0 1-.3 .5 .46 .46 0 0 1-.5-.2l.3-.3v-.3a.57 .57 0 0 0-.5 .5 .57 .57 0 0 0 .3 .6M246.1 64.9h-.1M246.1 64.6a.69 .69 0 0 1 .2 .9 .69 .69 0 0 1-.9 .3M246.4 60.8l-.9 .7v.6l.9 .3v.8"/>
</g>
<g fill="#000">
<circle cx="241.6" cy="54.8" r=".18"/>
<circle cx="241.6" cy="58.1" r=".18"/>
<circle cx="245.4" cy="56" r=".18"/>
<circle cx="245.4" cy="56.3" r=".18"/>
<circle cx="245.5" cy="56.4" r=".18"/>
<circle cx="245.5" cy="56" r=".18"/>
<circle cx="246" cy="56.3" r=".18"/>
<circle cx="246" cy="56.6" r=".18"/>
<circle cx="246" cy="55.7" r=".18"/>
<circle cx="246.1" cy="57.1" r=".18"/>
<circle cx="246.1" cy="55.7" r=".18"/>
<circle cx="246.1" cy="55.8" r=".18"/>
<circle cx="246.1" cy="57.2" r=".18"/>
<circle cx="246.2" cy="55.5" r=".18"/>
<circle cx="244.3" cy="63.6" r=".18"/>
<circle cx="244.3" cy="62.3" r=".18"/>
<circle cx="244.9" cy="61.9" r=".18"/>
<circle cx="245.5" cy="65.5" r=".18"/>
<circle cx="246.1" cy="64.9" r=".18"/>
<circle cx="246.4" cy="60.8" r=".18"/>
</g>
<text font-size="5.1" x="42.8" y="14.8">PCB LAYOUT</text>
<text font-size="4.5" x="215.9" y="190.9">15EDGRC-THR-3.81-XXP-1Y-10A&amp;Z(H)</text>
<g font-size="3.9">
<text x="74.9" y="26.2" transform="rotate(-54 74.9 26.2)">O1.4</text>
<text x="167.3" y="141.6">q0.8</text>
</g>
<g font-size="3.7">
<text x="19.5" y="9.4">FOR-1755 Rev.1.7</text>
<text x="71.9" y="9.7">2</text>
<text x="122" y="9.7">3</text>
<text x="169.4" y="9.5">4</text>
<text x="217.1" y="9.4">5</text>
<text x="267" y="9.6">6</text>
<text x="288.2" y="38.7">A</text>
<text x="287.6" y="81.7">B</text>
<text x="208.3" y="128.9">Note：</text>
<text x="287.7" y="131.7">C</text>
<text x="208.3" y="132.6">The A&amp;Z(H) in the name means：A(H) and Z(H).</text>
<text x="287.6" y="174.7">D</text>
<text x="199.6" y="198.6">200032123</text>
<text x="221.1" y="198.5">CUSTOMER DRAWING</text>
<text x="252.3" y="198.6">已发布</text>
<text x="267" y="198.6">2.5:1</text>
<text x="278.8" y="198.6">1/1</text>
<text x="27.4" y="204.2">1</text>
<text x="71.9" y="204.7">2</text>
<text x="114.8" y="204.3">3</text>
<text x="165.8" y="204.2">4</text>
<text x="218.1" y="204.4">5</text>
<text x="268" y="204.6">6</text>
</g>
<g font-size="3.6">
<text x="44.1" y="21.3">3.81x(N-1)</text>
<text x="18.7" y="25.5">2.45</text>
<text x="34.1" y="25.5">3.81</text>
<text x="16.9" y="35.1" transform="rotate(-90 16.9 35.1)">1.2</text>
<text x="81.9" y="45.1" transform="rotate(-90 81.9 45.1)">9.2</text>
<text x="75.2" y="103.7">9.2</text>
<text x="135.2" y="105.4">3.81xN+1.09</text>
<text x="52" y="110.3">1</text>
<text x="95" y="122.3" transform="rotate(-90 95 122.3)">7.2</text>
<text x="174.6" y="136.7">2</text>
<text x="59.2" y="138.8" transform="rotate(-90 59.2 138.8)">3.4±0.3</text>
<text x="72.2" y="142.3">1.2</text>
<text x="109.8" y="142.2">2.45</text>
<text x="126.4" y="142.2">3.81</text>
<text x="136.4" y="146.6">3.81X(N-1)</text>
</g>
<g font-size="2.7">
<text x="196.1" y="178.9">MATERIAL:</text>
<text x="235.8" y="178.9">SURFACE/COLOR:</text>
<text x="196.1" y="182.9">MAT NO./REV:</text>
<text x="209.6" y="182.9">-</text>
<text x="235.9" y="182.9">MAT STATUS:</text>
<text x="248.2" y="182.9">批量</text>
<text x="167.7" y="190.9">CHKD:</text>
<text x="167.7" y="186.9">APPD:</text>
<text x="173.7" y="190.9">龚耀志</text>
<text x="173.7" y="186.9">兰春华</text>
<text x="184.2" y="191">2023.05.26</text>
<text x="184.2" y="186.9">2023.05.29</text>
<text x="196.4" y="187">NAME</text>
<text x="167.7" y="194.9">DRFT:</text>
<text x="173.7" y="194.9">方哲盛</text>
<text x="184.2" y="194.9">2023.05.23</text>
<text x="188.3" y="197.3">mm</text>
<text x="197" y="194.6">DRAWING NO.</text>
<text x="217.7" y="194.6">TYPE</text>
<text x="249.7" y="194.6">DRAWING STATUS</text>
<text x="268.1" y="194.6">SCALE</text>
<text x="278.9" y="194.6">SHEET</text>
<text x="67.6" y="198.9">REV</text>
<text x="80.1" y="198.9">ECN</text>
<text x="109.9" y="198.9">DESCRIPTION</text>
<text x="144.6" y="198.9">DRFT</text>
<text x="158.2" y="198.9">DATE</text>
<text x="178.9" y="198.9">A4</text>
<text x="186.6" y="199.6">(inch)</text>
</g>
<g font-size="2.5">
<text x="191.9" y="12.3">未注公差/General tolerances(mm)</text>
<text x="192.8" y="15.4">0</text>
<text x="198.2" y="15.4">&gt;3</text>
<text x="204.4" y="15.4">&gt;6</text>
<text x="210.1" y="15.4">&gt;10</text>
<text x="216.2" y="15.4">&gt;18</text>
<text x="222.4" y="15.4">&gt;30</text>
<text x="228.6" y="15.4">&gt;50</text>
<text x="234.8" y="15.4">&gt;80</text>
<text x="240.5" y="15.4">&gt;120</text>
<text x="246.7" y="15.4">&gt;180</text>
<text x="252.9" y="15.4">&gt;250</text>
<text x="259.1" y="15.4">&gt;315</text>
<text x="265.3" y="15.4">&gt;400</text>
<text x="279.3" y="17.1">0.1/10</text>
<text x="190.6" y="23.6">±0.12 ±0.18 ±0.22 ±0.26 ±0.31 ±0.37 ±0.57 ±0.80 ±0.93 ±1.05 ±1.15 ±1.60 ±2.20 ±2.50</text>
<text x="192.7" y="18">~</text>
<text x="192.8" y="20.6">3</text>
<text x="198.9" y="18">~</text>
<text x="199" y="20.6">6</text>
<text x="204.6" y="20.6">10</text>
<text x="205.1" y="18">~</text>
<text x="210.8" y="20.6">18</text>
<text x="211.3" y="18">~</text>
<text x="217" y="20.6">30</text>
<text x="217.5" y="18">~</text>
<text x="223.2" y="20.6">50</text>
<text x="223.7" y="18">~</text>
<text x="229.4" y="20.6">80</text>
<text x="229.9" y="18">~</text>
<text x="235.1" y="20.6">120</text>
<text x="236.1" y="18">~</text>
<text x="241.3" y="20.6">180</text>
<text x="242.3" y="18">~</text>
<text x="247.5" y="20.6">250</text>
<text x="248.5" y="18">~</text>
<text x="253.7" y="20.6">315</text>
<text x="254.7" y="18">~</text>
<text x="259.9" y="20.6">400</text>
<text x="260.9" y="18">~</text>
<text x="266.1" y="20.6">500</text>
<text x="267.1" y="18">~</text>
<text x="271.5" y="18">&gt;500</text>
<text x="279.8" y="23.4">±2°</text>
<text x="210.9" y="136.6">2</text>
<text x="228" y="136.6">Pin</text>
<text x="253.1" y="136.6">Copper</text>
<text x="273.4" y="136.6">Sn Plated</text>
<text x="210.9" y="141.2">1</text>
<text x="225.6" y="141.2">Housing</text>
<text x="249.6" y="141.2">Thermoplastic</text>
<text x="273.2" y="141.2">UL94V-0</text>
<text x="208.7" y="145.8">ITEM</text>
<text x="221.4" y="145.8">NAME OF PART</text>
<text x="250.8" y="145.8">MATERIAL</text>
<text x="274.3" y="145.8">NOTES</text>
<text x="224" y="182.9">/ 00</text>
</g>
<g font-size="2.4">
<text x="197.3" y="149.7">UL 标准/UL Standard:</text>
<text x="261.9" y="149.7">B</text>
<text x="271.4" y="149.7">C</text>
<text x="281.2" y="149.7">D</text>
<text x="197.3" y="152.9">额定电压/电流/Rated Voltage(V)/Current(A)</text>
<text x="260" y="152.9">300/8</text>
<text x="271.7" y="152.9">/</text>
<text x="281.4" y="152.9">/</text>
<text x="197.3" y="159.3">过压类别/Overvoltage Category/污染等级/Pollution Degree</text>
<text x="197.3" y="156">IEC 标准/IEC Standard:</text>
<text x="260.3" y="159.3">Ⅲ/3</text>
<text x="270.1" y="159.3">Ⅲ/2</text>
<text x="279.9" y="159.3">Ⅱ/2</text>
<text x="197.3" y="162.4">额定电压/电流/Rated Voltage(V)/Current(A)</text>
<text x="197.3" y="165.6">额定脉冲电压(KV)/Rate Impulse Voltage(KV)</text>
<text x="261.9" y="162.4">/</text>
<text x="261.9" y="165.6">/</text>
<text x="271.6" y="162.4">/</text>
<text x="271.6" y="165.6">/</text>
<text x="279.3" y="162.4">250/8</text>
<text x="280.6" y="165.6">2.5</text>
<text x="197.3" y="168.8">间距/Pitch(mm)/线数范围/Poles</text>
<text x="197.3" y="172">使用温度范围/Operating temperature(°C)</text>
<text x="264.8" y="168.7">3.81/N=02~15P</text>
<text x="267.4" y="171.9">­40~+130</text>
<text x="197.3" y="175.1">符合RoHS环保要求/Conform to RoHS</text>
<text x="270.6" y="175.1">Yes</text>
</g>
<g font-size="2.2">
<text x="68.2" y="194.8">00</text>
<text x="143.8" y="194.6">方哲盛</text>
<text x="155.8" y="194.6">2023.05.23</text>
</g>
<g font-size="1.9">
<text x="9.1" y="163.4" transform="rotate(-90 9.1 163.4)">utility model or designs registrations. 除非给予明确授权，否则禁止转让、复制、利用、交流本文件的内容。侵犯者将负赔偿责任。本公司保留对涉及发明、实用新型和外观专利的所有权利。</text>
<text x="7.2" y="182.9" transform="rotate(-90 7.2 182.9)">Transfer or duplication of this document as well as the utilization or communication of its contents are prohibited unless explicit authorization is granted. Violations will be liable for compensation. All rights reserved for patent,</text>
</g>
</svg>
